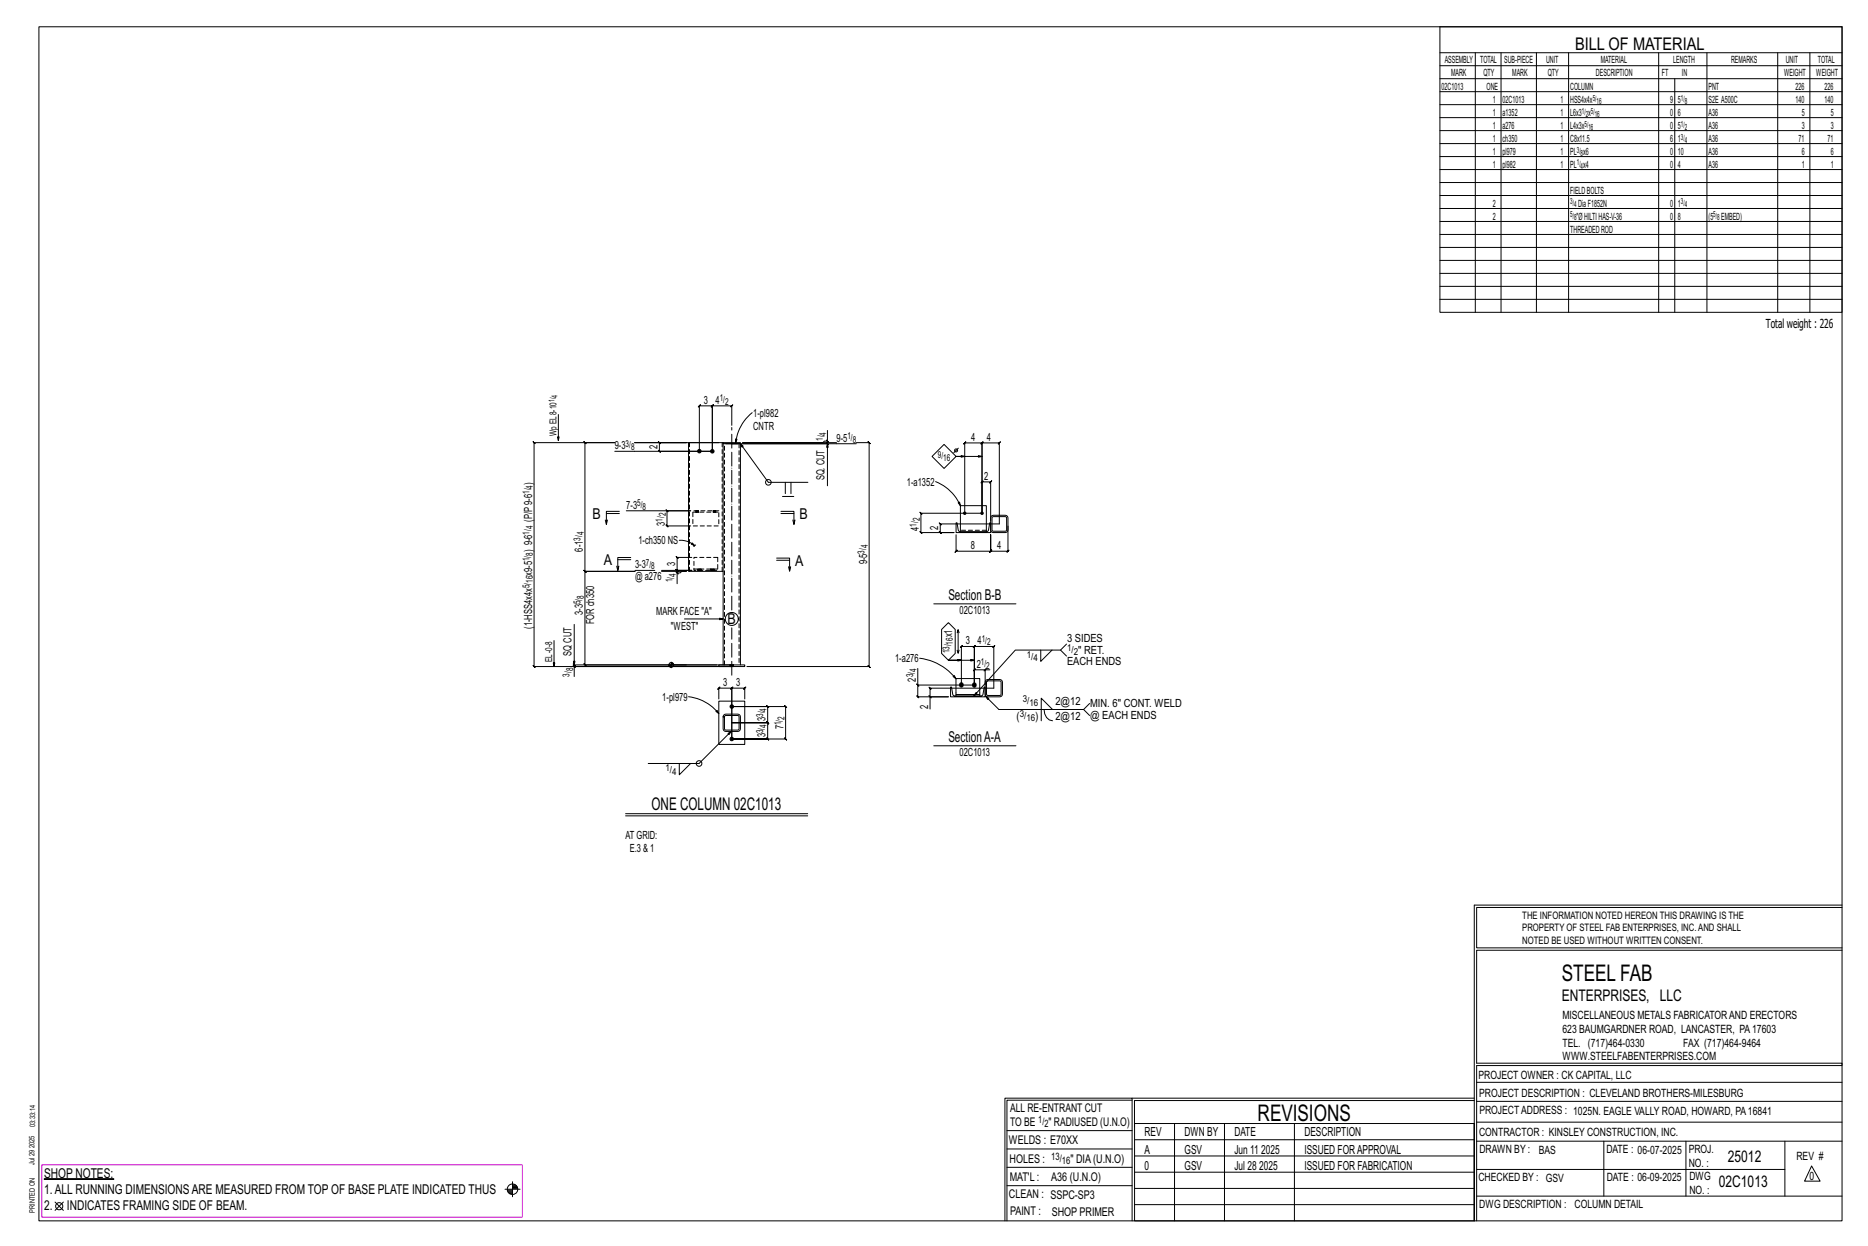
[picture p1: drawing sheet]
<svg xmlns="http://www.w3.org/2000/svg" width="914mm" height="610mm" viewBox="0 0 914 610" stroke-linecap="round" stroke-linejoin="round" font-family="sans-serif">
<g fill="#000" stroke="#000" stroke-width=".49">
<path d="M22 577h34z"/>
<circle cx="342" cy="221" r=".9"/>
<circle cx="349" cy="221" r=".9"/>
<circle cx="472" cy="251" r=".6"/>
<circle cx="481" cy="251" r=".6"/>
<circle cx="471" cy="335" r="1"/>
<circle cx="477" cy="335" r="1"/>
<circle cx="358" cy="346" r=".9"/>
<circle cx="358" cy="362" r=".9"/>
</g>
<g fill="none" stroke="#000" stroke-width=".49">
<path d="M19 13h883v584h-883zM705 13h197v140h-197zM705 26h197M705 32h197M705 39h197M722 26v127M735 26v127M752 26v127M768 26v127M812 26v127M820 39v114M836 26v127"/>
<path d="M870 26v127M886 26v127M705 45h197M705 51h197M705 58h197M705 64h197M705 70h197M705 77h197M705 83h197M705 89h197M705 96h197M705 102h197"/>
<path d="M705 108h197M705 115h197M705 121h197M705 127h197M705 134h197M705 140h197M705 146h197M273 203v13M337 217h17v63h-17zM354 217h8h-8zM355 217h64M358 208v-9l1-1-1 1h-9v-1l-1 1h1v22h-26l-1-1 1 1v-4l-1-1 1 1h13h-25h41"/>
<path d="M360 215h1l-1 2zM368 202a22 22 0 0 0-8 15M405 215l1 1zM405 211v5h-1l-1 1h-39h45M405 216v1l1 1-1-1h-41M405 217v21M419 217h6v-1l1 1h-1v109l1 1-1-1h-59M469 219l-2 2M342 221v-22l1-1-1 1h7h-1l1-1v1v22h-48M384 236v6M387 236v6M395 236h-19l-14-19 2 1-1 1-1-2v108"/>
<path d="M456 223l6-6 6 6-6 6zM458 236a22 22 0 0 1 12 11M472 223h-4h13M296 254l1 3M297 251h6M303 250h-6v7v-3M307 250h31h-11l-1-1 1 1v7h-1l1 1v-1h11M341 250h.1M341 251h.1M342 250h.1M342 251h.1M349 250h.1"/>
<path d="M349 251h.1M350 250h.1M350 251h.1M382 250h7v7v-3M382 251h7M383 243h6M388 254l1 3M468 256l1 4h1h13l1-4h1v5h-17zM469 246h1v1zM472 251v-34l1-1-1 1h9h-1l1-1v1v34v-34h-1l1-1v1h8l1-1-1 1v39h-29l1 1-1-1v5v-1l1 1h-1h7h-16l-1-1 1 1v-10v1l-1-1h1h30v-15h-1l1-1v1h4h-1l1-1v1v19M485 252h8v8h-8zM486 253h7v7h-7z"/>
<path d="M493 257v13l1-1-1 1h-8v-1l-1 1h1v-8v8v-1l-1 1h1h-17l1-1-1 1v-8M302 277v2M302 274h7M309 273h-7v6l1-2M311 279h10M324 280h12zM324 279h15M331 280l1 1zM332 264l4 1 4 2M336 280h-5v6M339 273h-8v-1l1 1h-1v6l1 1-1-1h8h-8l1 1-1-1v1M339 266l1 1-2-1z"/>
<path d="M340 267h.1M341 267h-1M354 280v45M380 273h7v6v-2M380 274h7M386 277l1 2M470 260v-13h13v13M457 295h40M271 313v13M281 305v20M335 303h19M464 305l4 3v12l-4 3-3-3v-12z"/>
<path d="M469 318v2v-2M469 310v-2v12M469 308v2M509 318v6l6-6M519 318l3 3M522 315l-3 3h-22l-20 22M281 326l1 1zM327 325h9M327 326h2M328 326h1M329 324v3M329 325h1"/>
<path d="M329 324h.1M351 325h-65l1 1-1-1v-45h1l-1-1v1h25h-25h1l-1-1v1v-63h1l-1-1v1h15h-40v-1l1 1h-1v109l1 1-1-1h97h-77v5M352 325h13v1h-13zM357 325h.1M357 326h.1M358 325h-77l1 1-1-1v1M359 325h.1M359 326h.1M449 335l1 1zM449 335v6v-1l1 1h-1h15h-9v6M449 327v8h28v-7h-1l1-1v1h5M450 322a27 27 0 0 1 18 10"/>
<path d="M465 336h1v4h1h14l1-4v5h-17zM467 331l1 1zM468 340v-8h12v8M471 335v-19l-1 1 1-1h6l-1 1 1-1v19v-19l-1 1 1-1h9v1l1-1h-1v21h-31v-1l1 1h-1v4M471 323h-7h13M483 333h7v8h-7zM483 327l-1 1zM483 333h7v7h-7zM485 328h-3v7M337 341a22 22 0 0 1 15 8M350 348h1l1 1zM352 343h13v21h-13z"/>
<path d="M352 342v-5h-1l1-1v1h6l1-1-1 1v25v-25l1-1-1 1h7h-1l1-1v1v5M354 350h8v7h-8zM355 350h7v7h-7zM358 358l-16 16h-25M358 346h27l-1-1 1 1v16l-1-1 1 1h-27h18l-1-1 1 1v-8l-1-1 1 1h-18h18l-1-1 1 1v-8l-1-1 1 1zM455 340l1 1zM468 340h12M483 341l6 6h41l3-3M511 347a5 5 0 0 0 4 6M515 347l-5-5v11M530 347l3 3M333 374v5l5-5"/>
<path d="M457 365h40M306 398h89M306 399h89M722 443v154M722 443h180M902 444h-179v20h179M902 465h-179v55h179v1h-179v76M554 538h-61v59M554 537h168M722 538h-167v13M723 539h179M723 530h179"/>
<path d="M493 553h61M555 550h167v47h-167zM555 558h167M575 550v47M599 550v47M634 550v47M723 549h179M723 558h179M785 558v27M825 558v27M874 558v27M251 578v8"/>
<path d="M251 580h1M493 571h61M493 562h61M555 573h167M555 566h167M723 572h151M887 570l4 8h-8zM27 588l4 4M31 588l-4 4M247 582h8M248 582h3M248 583h3"/>
<path d="M249 583h2M249 584h2M251 581h2M251 580h2M492 597v-60h62v60M493 580h61M555 589h167M555 581h167M723 585h179"/>
<circle cx="376" cy="236" r="1.4"/>
<circle cx="468" cy="220" r=".7"/>
<circle cx="358" cy="303" r="3"/>
<circle cx="329" cy="325" r="1.2"/>
<circle cx="342" cy="374" r="1.4"/>
<circle cx="29" cy="590" r="1.8"/>
<circle cx="251" cy="582" r="2.6"/>
</g>
<path d="M21 570h235v26h-235z" fill="none" stroke="#f0f" stroke-width=".5"/>
<g fill="none" stroke="#000" stroke-width=".49" stroke-dasharray="2 1.4">
<path d="M354 217v63M362 217v108M339 250h13v7h-13zM339 251h13M341 250h.1M341 250v1M341 251h.1M341 251v-1M341 250v1zM341 251l1-1M341 250h1M342 251v-1"/>
<path d="M342 251h.1M349 250h.1M349 250v1M349 251h.1M349 251v-1M350 250v1zM350 251v-1M350 250h.1M350 251h.1M483 259h-13M338 280v-63M340 273h11v6h-11z"/>
<path d="M342 279v-1M343 279v-1M343 278l-1 1 1-1M343 278v1zM343 279h.1M348 279v-1M349 279v-1M349 278v1v-1M349 278l1 1zM349 279h.1M351 278h-11M355 325v-108"/>
<path d="M357 325h.1M357 325v1M357 326h.1M358 326v-1M358 325v1zM358 326l1-1M358 325h1M359 326v-1M359 326h.1M354 351h1z"/>
</g>
<path d="M358 298v-89M358 330v-23" fill="none" stroke="#000" stroke-width=".49" stroke-dasharray="6.8 1 0 1"/>
<g font-size="11.2">
<text x="764" y="480">STEEL FAB</text>
<text x="616" y="548">REVISIONS</text>
</g>
<g font-size="8.6">
<text x="771" y="24">BILL OF MATERIAL</text>
<text x="319" y="396">ONE COLUMN 02C1013</text>
</g>
<g font-size="7.9">
<text x="765" y="490">ENTERPRISES, LLC</text>
<text x="846" y="569">25012</text>
<text x="841" y="581">02C1013</text>
</g>
<g font-size="7.3">
<text x="290" y="254">B</text>
<text x="391" y="254">B</text>
<text x="296" y="277">A</text>
<text x="389" y="277">A</text>
<text x="464" y="294">Section B-B</text>
<text x="356" y="305">B</text>
<text x="464" y="363">SectionA-A</text>
</g>
<g font-size="6.6">
<text x="22" y="576">SHOP NOTES:</text>
<text x="22" y="584">1.ALL RUNNING DIMENSIONSARE MEASURED FROM TOP OF BASE PLATE INDICATED THUS</text>
<text x="22" y="592">2.</text>
<text x="33" y="592">INDICATES FRAMING SIDE OF BEAM.</text>
</g>
<g font-size="6.1">
<text x="864" y="161">Total weight : 226</text>
<text x="560" y="556">REV</text>
<text x="580" y="556">DWN BY</text>
<text x="604" y="556">DATE</text>
<text x="639" y="556">DESCRIPTION</text>
<text x="560" y="564">A</text>
<text x="580" y="564">GSV</text>
<text x="604" y="564">Jun 11</text>
<text x="617" y="564">2025</text>
<text x="639" y="564">ISSUED FORAPPROVAL</text>
<text x="560" y="572">0</text>
<text x="580" y="572">GSV</text>
<text x="604" y="572">Jul 28</text>
<text x="616" y="572">2025</text>
<text x="639" y="572">ISSUED FOR FABRICATION</text>
</g>
<g font-size="5.9">
<text x="494" y="560">WELDS : E70XX</text>
<text x="494" y="569">HOLES :</text>
<text x="524" y="569">&quot; DIA(U.N.O)</text>
<text x="494" y="578">MAT'L :</text>
<text x="515" y="578">A36 (U.N.O)</text>
<text x="494" y="586">CLEAN : SSPC-SP3</text>
<text x="495" y="595">PAINT :</text>
<text x="515" y="595">SHOP PRIMER</text>
</g>
<g font-size="5.8">
<text x="494" y="544">ALL RE-ENTRANT CUT</text>
<text x="494" y="551">TO BE</text>
<text x="513" y="551">&quot; RADIUSED (U.N.O)</text>
</g>
<g font-size="5.6">
<text x="765" y="499">MISCELLANEOUS METALS FABRICATORAND ERECTORS</text>
<text x="765" y="505">623 BAUMGARDNER ROAD, LANCASTER, PA17603</text>
<text x="765" y="512">TEL. (717)464-0330</text>
<text x="824" y="512">FAX (717)464-9464</text>
<text x="765" y="519">WWW.STEELFABENTERPRISES.COM</text>
<text x="724" y="528">PROJECT OWNER : CK CAPITAL, LLC</text>
<text x="724" y="537">PROJECT DESCRIPTION : CLEVELAND BROTHERS-MILESBURG</text>
<text x="724" y="545">PROJECTADDRESS : 1025N. EAGLE VALLY ROAD, HOWARD, PA16841</text>
<text x="724" y="556">CONTRACTOR : KINSLEY CONSTRUCTION, INC.</text>
<text x="724" y="564">DRAWN BY :</text>
<text x="753" y="564">BAS</text>
<text x="786" y="564">DATE : 06-07-2025</text>
<text x="827" y="564">PROJ.</text>
<text x="879" y="568">REV #</text>
<text x="827" y="571">NO. :</text>
<text x="724" y="578">CHECKED BY : GSV</text>
<text x="787" y="578">DATE : 06-09-2025</text>
<text x="827" y="578">DWG</text>
<text x="886" y="578">0</text>
<text x="827" y="584">NO. :</text>
<text x="724" y="591">DWG DESCRIPTION : COLUMN DETAIL</text>
</g>
<g font-size="5.5">
<text x="344" y="198">3</text>
<text x="350" y="198">4</text>
<text x="369" y="204">1-pl982</text>
<text x="369" y="210">CNTR</text>
<text x="475" y="216">4</text>
<text x="483" y="216">4</text>
<text x="301" y="220">9-3</text>
<text x="322" y="220" transform="rotate(-90 322 220)">2</text>
<text x="409" y="216">9-5</text>
<text x="260" y="237" transform="rotate(-90 260 237)">)</text>
<text x="404" y="235" transform="rotate(-90 404 235)">SQ. CUT</text>
<text x="444" y="238">1-a1352</text>
<text x="482" y="235">2</text>
<text x="307" y="249">7-3</text>
<text x="260" y="255" transform="rotate(-90 260 255)">(P/P9-6</text>
<text x="326" y="257" transform="rotate(-90 326 257)">3</text>
<text x="450" y="260" transform="rotate(-90 450 260)">4</text>
<text x="459" y="259" transform="rotate(-90 459 259)">2</text>
<text x="285" y="270" transform="rotate(-90 285 270)">6-1</text>
<text x="312" y="266">1-ch350 NS</text>
<text x="475" y="269">8</text>
<text x="488" y="269">4</text>
<text x="260" y="270" transform="rotate(-90 260 270)">) 9-6</text>
<text x="260" y="282" transform="rotate(-90 260 282)">x9-5</text>
<text x="311" y="278">3-3</text>
<text x="330" y="277" transform="rotate(-90 330 277)">3</text>
<text x="424" y="276" transform="rotate(-90 424 276)">9-5</text>
<text x="311" y="284">@ a276</text>
<text x="285" y="301" transform="rotate(-90 285 301)">3-3</text>
<text x="291" y="305" transform="rotate(-90 291 305)">FOR ch350</text>
<text x="321" y="301">MARK FACE &quot;A&quot;</text>
<text x="470" y="300">02C1013</text>
<text x="260" y="308" transform="rotate(-90 260 308)">(1-HSS4x4x</text>
<text x="328" y="308">&quot;WEST&quot;</text>
<text x="466" y="312" transform="rotate(-90 466 312)">x1</text>
<text x="473" y="315">3</text>
<text x="479" y="315">4</text>
<text x="522" y="314">3 SIDES</text>
<text x="280" y="321" transform="rotate(-90 280 321)">SQ CUT</text>
<text x="438" y="324">1-a276</text>
<text x="528" y="320">&quot; RET.</text>
<text x="478" y="327">2</text>
<text x="522" y="325">EACH ENDS</text>
<text x="354" y="336">3</text>
<text x="360" y="336">3</text>
<text x="448" y="333" transform="rotate(-90 448 333)">2</text>
<text x="324" y="343">1-pl979</text>
<text x="454" y="347" transform="rotate(-90 454 347)">2</text>
<text x="517" y="345">2@12</text>
<text x="534" y="346">MIN. 6&quot; CONT. WELD</text>
<text x="375" y="353" transform="rotate(-90 375 353)">3</text>
<text x="498" y="352">(</text>
<text x="507" y="352">)</text>
<text x="517" y="352">2@12</text>
<text x="534" y="352">@ EACH ENDS</text>
<text x="384" y="357" transform="rotate(-90 384 357)">7</text>
<text x="375" y="361" transform="rotate(-90 375 361)">3</text>
<text x="470" y="370">02C1013</text>
<text x="306" y="410">AT GRID:</text>
<text x="308" y="417">E.3 &amp; 1</text>
</g>
<g font-size="5">
<text x="745" y="450">THE INFORMATION NOTED HEREON THIS DRAWING IS THE</text>
<text x="745" y="456">PROPERTY OF STEEL FAB ENTERPRISES, INC.AND SHALL</text>
<text x="745" y="462">NOTED BE USED WITHOUT WRITTEN CONSENT.</text>
<text x="508" y="550">1/</text>
<text x="511" y="551">2</text>
<text x="515" y="568">13/</text>
<text x="520" y="570">16</text>
</g>
<g font-size="4.9">
<text x="707" y="31">ASSEMBLY</text>
<text x="725" y="31">TOTAL</text>
<text x="736" y="31">SUB-PIECE</text>
<text x="757" y="31">UNIT</text>
<text x="784" y="31">MATERIAL</text>
<text x="819" y="31">LENGTH</text>
<text x="847" y="31">REMARKS</text>
<text x="874" y="31">UNIT</text>
<text x="890" y="31">TOTAL</text>
<text x="710" y="37">MARK</text>
<text x="726" y="37">QTY</text>
<text x="740" y="37">MARK</text>
<text x="758" y="37">QTY</text>
<text x="781" y="37">DESCRIPTION</text>
<text x="814" y="37">FT</text>
<text x="823" y="37">IN</text>
<text x="873" y="37">WEIGHT</text>
<text x="889" y="37">WEIGHT</text>
<text x="706" y="44">02C1013</text>
<text x="728" y="44">ONE</text>
<text x="769" y="44">COLUMN</text>
<text x="836" y="44">PNT</text>
<text x="879" y="44">226</text>
<text x="893" y="44">226</text>
<text x="731" y="50">1</text>
<text x="736" y="50">02C1013</text>
<text x="764" y="50">1</text>
<text x="769" y="50">HSS4x4x</text>
<text x="818" y="50">9</text>
<text x="821" y="50">5</text>
<text x="836" y="50">S2E A500C</text>
<text x="879" y="50">140</text>
<text x="893" y="50">140</text>
<text x="731" y="57">1</text>
<text x="736" y="57">a1352</text>
<text x="764" y="57">1</text>
<text x="769" y="57">L6x3 x</text>
<text x="818" y="57">0</text>
<text x="821" y="57">6</text>
<text x="836" y="57">A36</text>
<text x="882" y="57">5</text>
<text x="896" y="57">5</text>
<text x="731" y="63">1</text>
<text x="736" y="63">a276</text>
<text x="764" y="63">1</text>
<text x="769" y="63">L4x3x</text>
<text x="818" y="63">0</text>
<text x="821" y="63">5</text>
<text x="836" y="63">A36</text>
<text x="882" y="63">3</text>
<text x="896" y="63">3</text>
<text x="731" y="69">1</text>
<text x="736" y="69">ch350</text>
<text x="764" y="69">1</text>
<text x="769" y="69">C8x11.5</text>
<text x="818" y="69">6</text>
<text x="821" y="69">1</text>
<text x="836" y="69">A36</text>
<text x="880" y="69">71</text>
<text x="895" y="69">71</text>
<text x="731" y="76">1</text>
<text x="736" y="76">pl979</text>
<text x="764" y="76">1</text>
<text x="769" y="76">PL x6</text>
<text x="818" y="76">0</text>
<text x="821" y="76">10</text>
<text x="836" y="76">A36</text>
<text x="882" y="76">6</text>
<text x="896" y="76">6</text>
<text x="731" y="82">1</text>
<text x="736" y="82">pl982</text>
<text x="764" y="82">1</text>
<text x="769" y="82">PL x4</text>
<text x="818" y="82">0</text>
<text x="821" y="82">4</text>
<text x="836" y="82">A36</text>
<text x="882" y="82">1</text>
<text x="896" y="82">1</text>
<text x="769" y="95">FIELDBOLTS</text>
<text x="731" y="101">2</text>
<text x="772" y="101">DiaF1852N</text>
<text x="818" y="101">0</text>
<text x="821" y="101">1</text>
<text x="731" y="107">2</text>
<text x="772" y="107">&quot;ØHILTIHAS-V-36</text>
<text x="818" y="107">0</text>
<text x="821" y="107">8</text>
<text x="836" y="107">(5</text>
<text x="843" y="107">EMBED)</text>
<text x="769" y="114">THREADEDROD</text>
</g>
<g font-size="4.7">
<text x="352" y="196">1/</text>
<text x="355" y="198">2</text>
<text x="272" y="213" transform="rotate(-90 272 213)">Wp EL8-10</text>
<text x="403" y="216" transform="rotate(-90 403 216)">1/</text>
<text x="404" y="213" transform="rotate(-90 404 213)">4</text>
<text x="415" y="215">1/</text>
<text x="306" y="219">3/</text>
<text x="309" y="220">8</text>
<text x="417" y="217">8</text>
<text x="459" y="224">9/</text>
<text x="462" y="225">16</text>
<text x="261" y="239" transform="rotate(-90 261 239)">4</text>
<text x="259" y="242" transform="rotate(-90 259 242)">1/</text>
<text x="312" y="248">5/</text>
<text x="315" y="249">8</text>
<text x="324" y="255" transform="rotate(-90 324 255)">1/</text>
<text x="326" y="253" transform="rotate(-90 326 253)">2</text>
<text x="449" y="258" transform="rotate(-90 449 258)">1/</text>
<text x="450" y="255" transform="rotate(-90 450 255)">2</text>
<text x="259" y="262" transform="rotate(-90 259 262)">1/</text>
<text x="261" y="259" transform="rotate(-90 261 259)">4</text>
<text x="286" y="262" transform="rotate(-90 286 262)">4</text>
<text x="284" y="264" transform="rotate(-90 284 264)">3/</text>
<text x="425" y="268" transform="rotate(-90 425 268)">4</text>
<text x="259" y="275" transform="rotate(-90 259 275)">1/</text>
<text x="261" y="272" transform="rotate(-90 261 272)">8</text>
<text x="423" y="271" transform="rotate(-90 423 271)">3/</text>
<text x="316" y="277">7/</text>
<text x="319" y="278">8</text>
<text x="259" y="288" transform="rotate(-90 259 288)">5/</text>
<text x="261" y="285" transform="rotate(-90 261 285)">16</text>
<text x="329" y="285" transform="rotate(-90 329 285)">1/</text>
<text x="331" y="282" transform="rotate(-90 331 282)">4</text>
<text x="286" y="293" transform="rotate(-90 286 293)">8</text>
<text x="284" y="296" transform="rotate(-90 284 296)">5/</text>
<text x="466" y="315" transform="rotate(-90 466 315)">16</text>
<text x="481" y="314">1/</text>
<text x="483" y="316">2</text>
<text x="270" y="324" transform="rotate(-90 270 324)">EL-0-8</text>
<text x="465" y="320" transform="rotate(-90 465 320)">13/</text>
<text x="503" y="322">1/</text>
<text x="506" y="324">4</text>
<text x="522" y="319">1/</text>
<text x="526" y="320">2</text>
<text x="281" y="328" transform="rotate(-90 281 328)">8</text>
<text x="449" y="329" transform="rotate(-90 449 329)">4</text>
<text x="480" y="325">1/</text>
<text x="483" y="327">2</text>
<text x="279" y="331" transform="rotate(-90 279 331)">3/</text>
<text x="447" y="331" transform="rotate(-90 447 331)">3/</text>
<text x="501" y="344">3/</text>
<text x="504" y="345">16</text>
<text x="374" y="351" transform="rotate(-90 374 351)">3/</text>
<text x="375" y="348" transform="rotate(-90 375 348)">4</text>
<text x="384" y="352" transform="rotate(-90 384 352)">2</text>
<text x="499" y="351">3/</text>
<text x="502" y="353">16</text>
<text x="374" y="359" transform="rotate(-90 374 359)">3/</text>
<text x="375" y="356" transform="rotate(-90 375 356)">4</text>
<text x="382" y="355" transform="rotate(-90 382 355)">1/</text>
<text x="326" y="377">1/</text>
<text x="329" y="379">4</text>
</g>
<g font-size="4.2">
<text x="780" y="49">5/</text>
<text x="781" y="51">16</text>
<text x="823" y="49">1/</text>
<text x="825" y="51">8</text>
<text x="774" y="56">1/ 5/</text>
<text x="776" y="57">2</text>
<text x="781" y="57">16</text>
<text x="776" y="62">5/</text>
<text x="778" y="63">16</text>
<text x="823" y="62">1/</text>
<text x="825" y="63">2</text>
<text x="823" y="68">3/</text>
<text x="825" y="70">4</text>
<text x="772" y="75">3/</text>
<text x="774" y="76">8</text>
<text x="772" y="81">1/</text>
<text x="774" y="82">4</text>
<text x="769" y="100">3/</text>
<text x="770" y="101">4</text>
<text x="823" y="100">3/</text>
<text x="825" y="101">4</text>
<text x="769" y="106">5/</text>
<text x="770" y="108">8</text>
<text x="839" y="106">5/</text>
<text x="841" y="108">8</text>
</g>
<g font-size="4">
<text x="271" y="197" transform="rotate(-90 271 197)">1/</text>
<text x="273" y="195" transform="rotate(-90 273 195)">4</text>
</g>
<g font-size="3.7">
<text x="17" y="551" transform="rotate(-90 17 551)">03:33:14</text>
<text x="17" y="562" transform="rotate(-90 17 562)">2025</text>
<text x="17" y="570" transform="rotate(-90 17 570)">Jul 29</text>
<text x="17" y="593" transform="rotate(-90 17 593)">PRINTED ON</text>
</g>
</svg>
